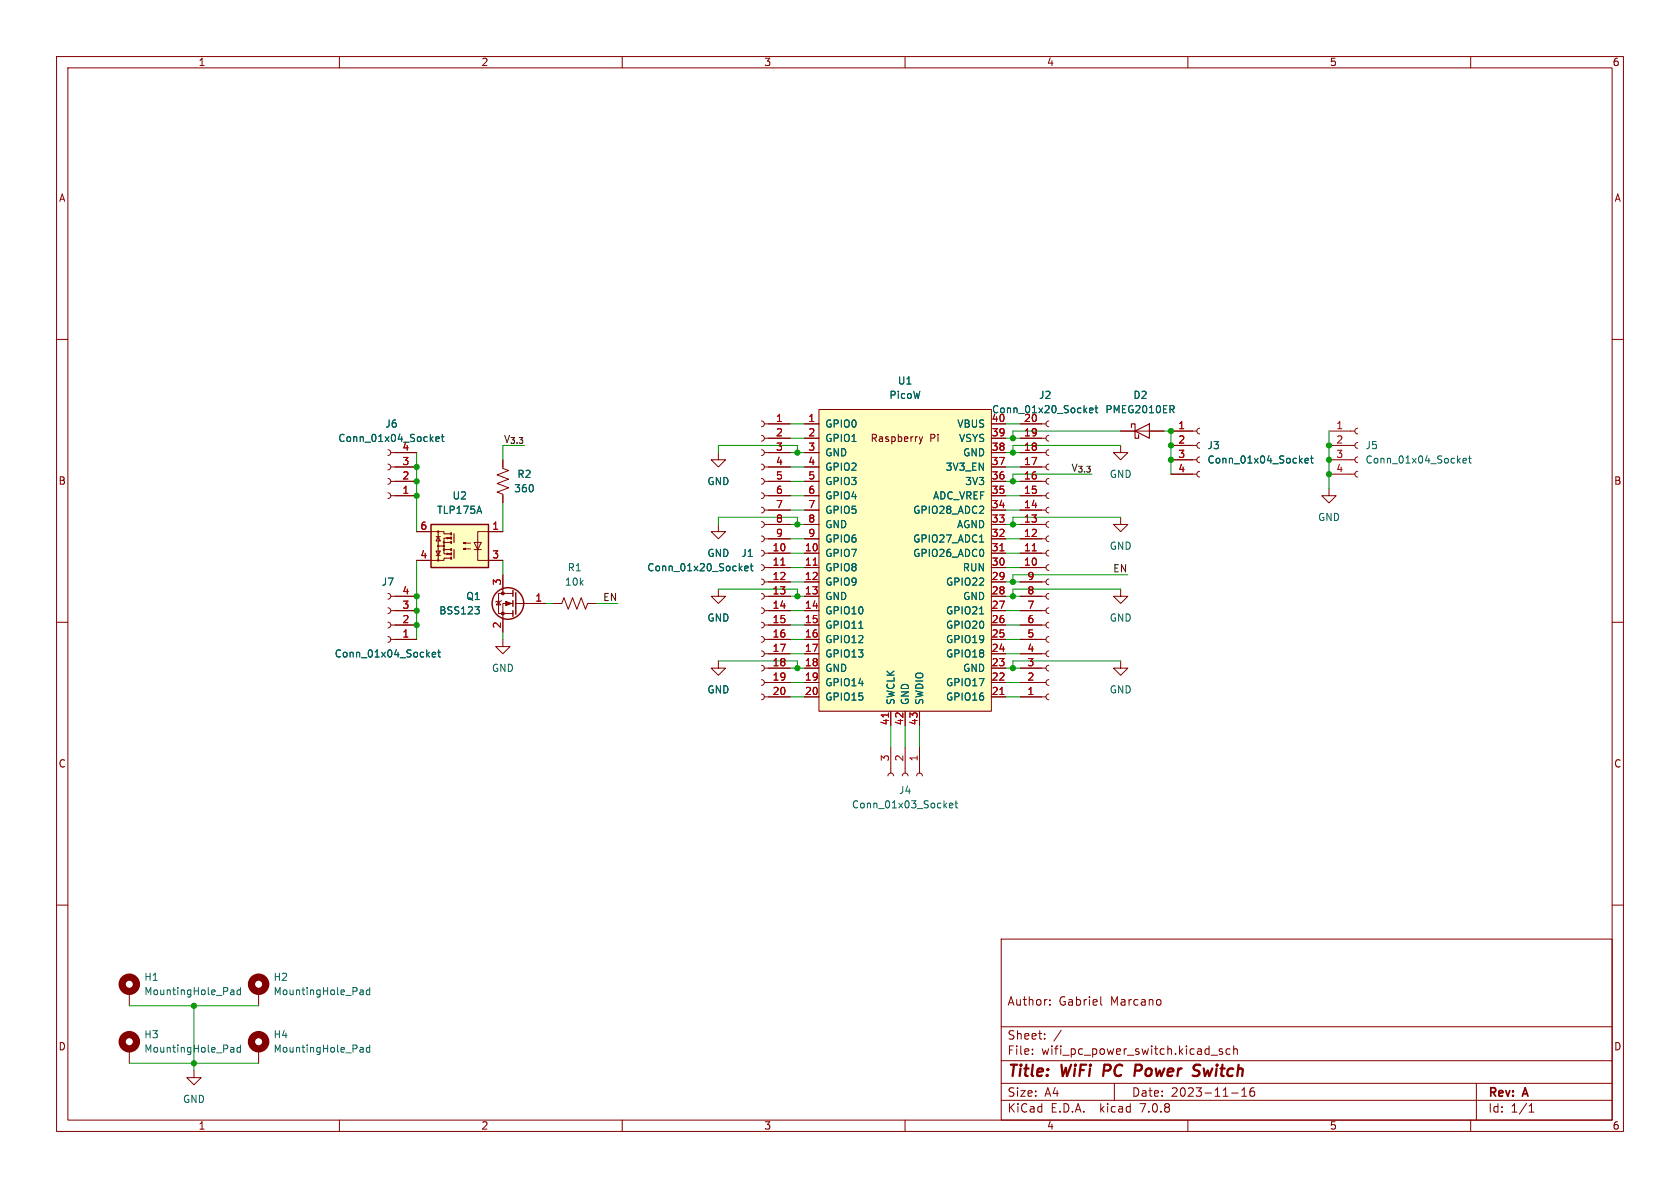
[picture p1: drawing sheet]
<svg xmlns="http://www.w3.org/2000/svg" width="297mm" height="210mm" viewBox="0 0 297 210" stroke-linecap="round" stroke-linejoin="round" font-family="sans-serif">
<g fill="none" stroke="#840000" stroke-width=".18">
<path d="M10 10h277v190h-277zM12 12h273v186h-273zM60 10v2M110 10v2M160 10v2M210 10v2M260 10v2M10 60h2M285 60h2M68.6 79.5l.3 .2 .2 .3-.2 .4-.3 .1M134.6 79.5l.4 .2 .1 .3-.1 .4-.4 .1M134.6 77l.4 .1 .1 .4-.1 .3-.4 .2"/>
<path d="M134.6 74.4l.4 .2 .1 .3-.1 .4-.4 .1M135.1 77.5h4.6M135.1 74.9h4.6M142.2 77.5h2.6M142.2 74.9h2.6M144.8 72.4h30.5v53.3h-30.5zM162.5 77.2l.3 .8M162.8 78l-.3 .5M163.1 77.2l-.3 .8M175.3 77.5h2.5M175.3 74.9h2.5M180.3 77.5h4.6"/>
<path d="M180.3 74.9h4.6M185.4 74.4l-.3 .2-.2 .3 .2 .4 .3 .1M185.4 77l-.3 .1-.2 .4 .2 .3 .3 .2M185.4 79.5l-.3 .1-.2 .4 .2 .4 .3 .1M198.1 78.7v1.3h1.3l-1.3 1.3-1.3-1.3h1.3M198.1 76.2h7.6M207 76.2h4.6M207 78.7h4.6M212.1 78.2l-.4 .2-.1 .3 .1 .4 .4 .1M212.1 75.7l-.4 .1-.1 .4 .1 .4 .4 .1M234.9 76.2h4.6M234.9 78.7h4.6"/>
<path d="M240 78.2l-.3 .2-.2 .3 .2 .4 .3 .1M240 75.7l-.3 .1-.2 .4 .2 .4 .3 .1M68.6 82l.3 .2 .2 .4-.2 .3-.3 .2M68.6 84.6l.3 .1 .2 .4-.2 .4-.3 .1M68.6 87.1l.3 .2 .2 .3-.2 .4-.3 .1M69.1 87.6h4.6M69.1 85.1h4.6M69.1 82.6h4.6M69.1 80h4.6M73.7 94h4.8v.4h1.1M77.1 97.4h.8l-.4 .8zM77.1 98.2h.8"/>
<path d="M77.1 94.9h.8M77.5 94.9l.4 .7h-.8zM77.5 96.5h1M77.5 94v5.1M78.5 97.2v.7h1.1M79 97.8l.5 .1-.5 .1zM79 95l.5 .1-.5 .2zM79.6 95.1h-1.1v.8M79.6 98.7h-1.1v.4h-4.8M79.6 95.9h-1.1v1.3h1.1M81.9 97l.4-.1v.3l-.4-.2h1.3M81.9 96l.4-.1v.2l-.4-.1h1.3"/>
<path d="M83.8 95.9h1.3l-.6 1.3zM83.8 97.2h1.3M88.9 81.3v1.5l1 .4-2 .7 2 .8-2 .8 2 .7-2 .8 1 .4v1.5M88.9 94h-4.4v5.1h4.4M127 80v1.3h1.3l-1.3 1.3-1.3-1.3h1.3M127 92.7v1.3h1.3l-1.3 1.3-1.3-1.3h1.3M134.6 99.8l.4 .2 .1 .3-.1 .4-.4 .1M134.6 97.3l.4 .1 .1 .4-.1 .4-.4 .1M134.6 94.7l.4 .2 .1 .4-.1 .3-.4 .2M134.6 92.2l.4 .2 .1 .3-.1 .4-.4 .1M134.6 89.7l.4 .1 .1 .4-.1 .3-.4 .2M134.6 87.1l.4 .2 .1 .3-.1 .4-.4 .1"/>
<path d="M134.6 84.6l.4 .1 .1 .4-.1 .4-.4 .1M134.6 82l.4 .2 .1 .4-.1 .3-.4 .2M135.1 97.8h4.6M135.1 95.3h4.6M135.1 92.7h4.6M135.1 90.2h4.6M135.1 87.6h4.6M135.1 85.1h4.6M135.1 82.6h4.6M135.1 80h4.6M142.2 97.8h2.6M142.2 95.3h2.6"/>
<path d="M142.2 92.7h2.6M142.2 90.2h2.6M142.2 87.6h2.6M142.2 85.1h2.6M142.2 82.6h2.6M142.2 80h2.6M175.3 97.8h2.5M175.3 95.3h2.5M175.3 92.7h2.5M175.3 90.2h2.5M175.3 87.6h2.5M175.3 85.1h2.5"/>
<path d="M175.3 82.6h2.5M175.3 80h2.5M180.3 97.8h4.6M180.3 95.3h4.6M180.3 92.7h4.6M180.3 90.2h4.6M180.3 87.6h4.6M180.3 85.1h4.6M180.3 82.6h4.6M180.3 80h4.6M185.4 82l-.3 .2-.2 .3 .2 .4 .3 .2M185.4 84.6l-.3 .1-.2 .4 .2 .3 .3 .2"/>
<path d="M185.4 87.1l-.3 .2-.2 .3 .2 .4 .3 .1M185.4 89.7l-.3 .1-.2 .4 .2 .3 .3 .2M185.4 92.2l-.3 .1-.2 .4 .2 .4 .3 .1M185.4 94.7l-.3 .2-.2 .3 .2 .4 .3 .2M185.4 97.3l-.3 .1-.2 .4 .2 .3 .3 .2M185.4 99.8l-.3 .2-.2 .3 .2 .4 .3 .1M198.1 91.4v1.3h1.3l-1.3 1.3-1.3-1.3h1.3M207 83.8h4.6M207 81.3h4.6M212.1 83.3l-.4 .1-.1 .4 .1 .4 .4 .1M212.1 80.8l-.4 .1-.1 .4 .1 .3 .4 .2M234.9 86.4v1.2h1.3l-1.3 1.3-1.2-1.3h1.2"/>
<path d="M234.9 83.8h4.6M234.9 81.3h4.6M240 83.3l-.3 .1-.2 .4 .2 .4 .3 .1M240 80.8l-.3 .1-.2 .4 .2 .3 .3 .2M10 110h2M68.6 104.9l.3 .2 .2 .3-.2 .4-.3 .1M68.6 107.4l.3 .2 .2 .4-.2 .3-.3 .2M68.6 110l.3 .1 .2 .4-.2 .4-.3 .1M68.6 112.5l.3 .2 .2 .3-.2 .4-.3 .1M69.1 113h4.6M69.1 110.5h4.6M69.1 108h4.6"/>
<path d="M69.1 105.4h4.6M88.1 106.3l.4 .6h-.7zM88.6 106.2l-.1 .1h-.7l-.2 .1M88.9 113v1.3h1.3l-1.3 1.3-1.3-1.3h1.3M88.9 101.6v3.3M90.7 106.7h-1.8v5.1M90.7 104.9h-2.6v3.6h2.6M91.2 106.7h5.3M97.8 106.7h1.5l.4-1 .8 2 .7-2 .8 2 .7-2 .8 2 .4-1h1.5M127 104.1v1.3h1.3l-1.3 1.3-1.3-1.3h1.3M127 116.8v1.3h1.3l-1.3 1.3-1.3-1.3h1.3M134.6 117.6l.4 .2 .1 .3-.1 .4-.4 .1"/>
<path d="M134.6 115.1l.4 .1 .1 .4-.1 .3-.4 .2M134.6 112.5l.4 .2 .1 .3-.1 .4-.4 .1M134.6 110l.4 .1 .1 .4-.1 .4-.4 .1M134.6 107.4l.4 .2 .1 .4-.1 .3-.4 .2M134.6 104.9l.4 .2 .1 .3-.1 .4-.4 .1M134.6 102.4l.4 .1 .1 .4-.1 .3-.4 .2M135.1 118.1h4.6M135.1 115.6h4.6M135.1 113h4.6M135.1 110.5h4.6M135.1 108h4.6M135.1 105.4h4.6"/>
<path d="M135.1 102.9h4.6M135.1 100.3h4.6M142.2 118.1h2.6M142.2 115.6h2.6M142.2 113h2.6M142.2 110.5h2.6M142.2 108h2.6M142.2 105.4h2.6M142.2 102.9h2.6M142.2 100.3h2.6M175.3 118.1h2.5M175.3 115.6h2.5"/>
<path d="M175.3 113h2.5M175.3 110.5h2.5M175.3 108h2.5M175.3 105.4h2.5M175.3 102.9h2.5M175.3 100.3h2.5M180.3 118.1h4.6M180.3 115.6h4.6M180.3 113h4.6M180.3 110.5h4.6M180.3 108h4.6M180.3 105.4h4.6"/>
<path d="M180.3 102.9h4.6M180.3 100.3h4.6M185.4 102.4l-.3 .1-.2 .4 .2 .3 .3 .2M185.4 104.9l-.3 .1-.2 .4 .2 .4 .3 .1M185.4 107.4l-.3 .2-.2 .3 .2 .4 .3 .2M185.4 110l-.3 .1-.2 .4 .2 .3 .3 .2M185.4 112.5l-.3 .2-.2 .3 .2 .4 .3 .1M185.4 115.1l-.3 .1-.2 .4 .2 .3 .3 .2M185.4 117.6l-.3 .1-.2 .4 .2 .4 .3 .1M198.1 104.1v1.3h1.3l-1.3 1.3-1.3-1.3h1.3M198.1 116.8v1.3h1.3l-1.3 1.3-1.3-1.3h1.3M285 110h2"/>
<path d="M134.6 122.7l.4 .1 .1 .4-.1 .4-.4 .1M134.6 120.1l.4 .2 .1 .4-.1 .3-.4 .2M135.1 123.2h4.6M135.1 120.7h4.6M142.2 123.2h2.6M142.2 120.7h2.6M157 137.2l.1-.4 .4-.1 .4 .1 .1 .4M157.5 125.7v2.6M157.5 132.1v4.6M159.5 137.2l.2-.4 .3-.1 .4 .1 .1 .4M160 125.7v2.6M160 132.1v4.6"/>
<path d="M162.1 137.2l.1-.4 .4-.1 .3 .1 .2 .4M162.6 125.7v2.6M162.6 132.1v4.6M175.3 123.2h2.5M175.3 120.7h2.5M180.3 123.2h4.6M180.3 120.7h4.6M185.4 120.1l-.3 .2-.2 .3 .2 .4 .3 .2M185.4 122.7l-.3 .1-.2 .4 .2 .3 .3 .2M10 160h2M285 160h2M22.9 175.3v2.5"/>
<path d="M45.7 175.3v2.5M177 166h108v32h-108zM185.6 177.6v.1M185.6 176.8v.1M194.6 176.2v1.3l.2 .2M205.1 176.8l.1 .2v.4l-.1 .2M22.9 185.4v2.6M34.3 189.2v1.3h1.3l-1.3 1.3-1.3-1.3h1.3M45.7 185.4v2.6M60 198v2M110 198v2M160 198v2"/>
<path d="M177 194.5h108M177 191.5h108M177 187.5h108M177 181.5h108M182.5 186.3v.1M182.5 185.5v.1M184.7 183.6v.1M184.7 182.8v.1M187.6 182.1l-1.3 2M197 191.5v3M210 198v2M214.1 186.5h1.1"/>
<path d="M216.1 185.5l-.4-.1-.2 .2 .1 .2 .5 .2v.3h-.6M217.5 185.5l-.5-.1-.3 .3v.4l.2 .2h.6M217.7 193.2h1.2M218.1 185.5l.2-.1 .4 .1v.9M218.1 184.9v1.5M219.5 193.8h.9M219.5 192.7l.5-.4v1.5M221.7 192.3a.59 .59 0 0 0-.7 .6v.6l.1 .2 .4 .1 .2-.1 .1-.5-.1-.3h-.5l-.2 .3M260 198v2M261 191.5v6.5M270.3 196.6h.9M270.3 195.5l.4-.4v1.5"/>
<circle cx="77.5" cy="96.5" r=".13"/>
<circle cx="77.5" cy="94" r=".13"/>
<circle cx="77.5" cy="99.1" r=".13"/>
<circle cx="78.5" cy="96.5" r=".13"/>
<circle cx="78.5" cy="97.2" r=".13"/>
<circle cx="78.5" cy="95.9" r=".13"/>
</g>
<path d="M195.3 188.2l-.3 2M200.8 188.2h.8M201.6 189.2l-.9 .1M211.5 188.2l.7 .1M211.7 189.3a.46 .46 0 0 1 .3 .4 .46 .46 0 0 1-.2 .4" fill="none" stroke="#840000" stroke-width=".4"/>
<g fill="none" stroke="#840000" stroke-width="1.3">
<circle cx="22.9" cy="174" r="1.27"/>
<circle cx="45.7" cy="174" r="1.27"/>
<circle cx="22.9" cy="184.1" r="1.27"/>
<circle cx="45.7" cy="184.1" r="1.27"/>
</g>
<g fill="none" stroke="#006464" stroke-width=".18">
<path d="M77 77.6l.7-.1-.1-.2-.4-.1-.2 .2 .1 .6h.5M78 77.2h.5M78.2 76.8v1.1l.3 .1M192.6 72.5l.6-.1v-.2l-.4-.1-.2 .2 .1 .6h.5M193.6 72.1h.5M193.8 71.7v1.1l.3 .2M207.1 72.4l.5 .6M207.4 71.8l.2 .1-.2 .4M132.8 99.6v1.1l.3 .2M173.2 95.8h.7M230.7 81.4l.6-.1v-.2l-.4-.1-.2 .2 .1 .6h.5M231.7 81h.5"/>
<path d="M231.9 80.6v1.1l.3 .2M258.6 81.4l.7-.1-.1-.2-.4-.1-.2 .2 .1 .6h.5M259.6 81h.5M259.8 80.6v1.1l.3 .2M76.4 115.7l.6-.1v-.2l-.4-.1-.2 .2 .1 .6h.5M77.4 115.3h.5M77.6 114.9v1.1l.3 .1M84 107.3h.7l-.4 .4M84.5 107.7l.2 .3v.3l-.2 .2M131.7 100.5l.6-.1-.1-.3h-.4l-.1 .1v.6h.5M132.6 100.1h.5M151.8 111.1h.7"/>
<path d="M173.2 108.5h.7M167.9 142.4l.6-.1-.1-.3h-.4l-.1 .2v.6h.5M168.8 142h.5M169 141.5v1.1l.3 .2M40.9 175l.4 .1 .1 .7M41.4 175.8h-.5M41.4 175.3l-.5 .1M42.5 175.1l-.4-.1-.2 .2 .1 .6h.5M42.5 174.6v1.2M63.8 175l.4 .1v.7M64.2 175.8h-.4M64.2 175.3l-.4 .1"/>
<path d="M65.4 175.1l-.4-.1-.2 .2 .1 .6h.5M65.4 174.6v1.2M40.9 185.2h.4l.1 .8M41.4 185.9l-.5 .1M41.4 185.5h-.5M42.5 184.7v1.3M42.5 185.2h-.4l-.2 .2 .1 .5h.5M63.8 185.2h.4v.8M64.2 185.9l-.4 .1M64.2 185.5h-.4M65.4 184.7v1.3M65.4 185.2h-.4l-.2 .2 .1 .5h.5"/>
</g>
<g fill="#ffffc2" stroke="#ffffc2" stroke-width=".18">
<path d="M76.2 92.7h10.2v7.6h-10.2z"/>
<path d="M144.8 72.4h30.5v53.3h-30.5z"/>
</g>
<g fill="none" stroke="#840000" stroke-width=".25">
<path d="M76.2 92.7h10.2v7.6h-10.2zM90.7 104.4v1M90.7 106.2v1M90.7 108v1M91.2 104.8v3.8"/>
<circle cx="89.8" cy="106.7" r="2.79"/>
</g>
<path d="M200 75.6v-.7h.7v2.6h.6v-.7M200.7 76.2l2.5-1.3v2.6zM80.3 94.4v1.5M80.3 97.2v1.5" fill="none" stroke="#840000" stroke-width=".2"/>
<path d="M79.8 98.6v.2M79.8 97.8v.2M79.8 95.8v.2M79.8 95v.3M79.8 94.2v.3M79.8 97v.3" fill="none" stroke="#840000" stroke-width=".36"/>
<path d="M138 99.9h.8M143.8 99.9h.7M176.8 97.4h.7M182.5 97.4h.7M157.1 126v.8M176.8 122.8h.7" fill="none" stroke="#a90000" stroke-width=".18"/>
<g fill="#840000" stroke="#840000" stroke-width=".18">
<path d="M89.4 106.3l1 .4-1 .4z"/>
<circle cx="88.9" cy="108.5" r=".25"/>
<circle cx="88.9" cy="104.9" r=".25"/>
</g>
<g fill="none" stroke="#009600" stroke-width=".18">
<path d="M92.7 78.7h-3.8v2.6M139.7 77.5h2.5M139.7 74.9h2.5M177.8 77.5h2.5M177.8 74.9h2.5M198.1 76.2h-19v1.3M198.1 78.7h-19v1.3M205.7 76.2h1.3v7.6M234.9 76.2v10.2M73.7 80v14M73.7 99.1v13.9M88.9 88.9v5.1"/>
<path d="M88.9 99.1v2.5M127 80v-1.3h14v1.3M127 92.7v-1.3h14v1.3M139.7 92.7h2.5M139.7 90.2h2.5M139.7 87.6h2.5M139.7 82.6h2.5M139.7 80h2.5M139.7 85.1h2.5M139.7 97.8h2.5M139.7 95.3h2.5M177.8 92.7h2.5"/>
<path d="M177.8 90.2h2.5M177.8 87.6h2.5M177.8 82.6h2.5M177.8 80h2.5M177.8 85.1h2.5M177.8 97.8h2.5M177.8 95.3h2.5M193 83.8h-13.9v1.3M198.1 91.4h-19v1.3M88.9 111.8v1.2M96.5 106.7h1.3M105.4 106.7h3.8"/>
<path d="M127 104.1h14v1.3M127 116.8h14v1.3M139.7 102.9h2.5M139.7 105.4h2.5M139.7 115.6h2.5M139.7 110.5h2.5M139.7 113h2.5M139.7 100.3h2.5M139.7 108h2.5M139.7 118.1h2.5M177.8 102.9h2.5M177.8 105.4h2.5"/>
<path d="M177.8 115.6h2.5M177.8 110.5h2.5M177.8 113h2.5M177.8 100.3h2.5M177.8 108h2.5M177.8 118.1h2.5M198.1 104.1h-19v1.3M198.1 116.8h-19v1.3M199.4 101.6h-20.3v1.3M139.7 123.2h2.5M139.7 120.7h2.5M157.5 128.3v3.8"/>
<path d="M160 128.3v3.8M162.6 128.3v3.8M177.8 123.2h2.5M177.8 120.7h2.5M22.9 177.8h22.8M34.3 177.8v11.4M22.9 188h22.8"/>
</g>
<g fill="#009600" stroke="#009600" stroke-width=".18">
<circle cx="141" cy="92.7" r=".46"/>
<circle cx="141" cy="80" r=".46"/>
<circle cx="141" cy="105.4" r=".46"/>
<circle cx="179.1" cy="85.1" r=".46"/>
<circle cx="179.1" cy="80" r=".46"/>
<circle cx="179.1" cy="118.1" r=".46"/>
<circle cx="141" cy="118.1" r=".46"/>
<circle cx="179.1" cy="77.5" r=".46"/>
<circle cx="179.1" cy="105.4" r=".46"/>
<circle cx="179.1" cy="102.9" r=".46"/>
<circle cx="179.1" cy="92.7" r=".46"/>
<circle cx="34.3" cy="177.8" r=".46"/>
<circle cx="73.7" cy="110.5" r=".46"/>
<circle cx="73.7" cy="87.6" r=".46"/>
<circle cx="73.7" cy="85.1" r=".46"/>
<circle cx="73.7" cy="82.6" r=".46"/>
<circle cx="73.7" cy="108" r=".46"/>
<circle cx="73.7" cy="105.4" r=".46"/>
<circle cx="34.3" cy="188" r=".46"/>
<circle cx="207" cy="76.2" r=".46"/>
<circle cx="207" cy="78.7" r=".46"/>
<circle cx="207" cy="81.3" r=".46"/>
<circle cx="234.9" cy="78.7" r=".46"/>
<circle cx="234.9" cy="83.8" r=".46"/>
<circle cx="234.9" cy="81.3" r=".46"/>
</g>
<g font-size="2.8" fill="#840000">
<text x="178" y="190.9">Title:</text>
<text x="187.7" y="190.9">WiFi</text>
<text x="195.9" y="190.9">PC</text>
<text x="202.2" y="190.9">Power</text>
<text x="213.4" y="190.9">Switch</text>
</g>
<g font-size="2.1" fill="#840000">
<text x="178" y="178">Author:</text>
<text x="187.2" y="178">Gabriel</text>
<text x="196.4" y="178">Marcano</text>
<text x="178" y="184">Sheet:</text>
<text x="178" y="186.7">File:</text>
<text x="184.1" y="186.7">wifi_pc_power_switch.kicad_sch</text>
<text x="178" y="196.9">KiCad</text>
<text x="178" y="194.1">Size:</text>
<text x="184.7" y="194.1">A4</text>
<text x="185.7" y="196.9">E.D.A.</text>
<text x="194.6" y="196.9">kicad</text>
<text x="200" y="194.1">Date:</text>
<text x="201.8" y="196.9">7.0.8</text>
<text x="207" y="194.1">2023-11-16</text>
<text x="263" y="194.3">Rev:</text>
<text x="263" y="196.9">Id:</text>
<text x="267.1" y="196.9">1/1</text>
<text x="269.4" y="194.3">A</text>
</g>
<g font-size="1.8" fill="#840000">
<text x="35" y="11.9">1</text>
<text x="85" y="11.9">2</text>
<text x="135" y="11.9">3</text>
<text x="185" y="11.9">4</text>
<text x="235" y="11.9">5</text>
<text x="285" y="11.9">6</text>
<text x="10.3" y="35.9">A</text>
<text x="285.3" y="35.9">A</text>
<text x="153.8" y="78.3">Raspberry</text>
<text x="164.4" y="78.3">Pi</text>
<text x="10.3" y="85.9">B</text>
<text x="285.3" y="85.9">B</text>
<text x="10.3" y="135.9">C</text>
<text x="285.3" y="135.9">C</text>
<text x="10.3" y="185.9">D</text>
<text x="285.3" y="185.9">D</text>
<text x="35" y="199.9">1</text>
<text x="85" y="199.9">2</text>
<text x="135" y="199.9">3</text>
<text x="185" y="199.9">4</text>
<text x="235" y="199.9">5</text>
<text x="285" y="199.9">6</text>
</g>
<g font-size="1.8" fill="#006464">
<text x="157.1" y="70.7">PicoW</text>
<text x="158.6" y="68.2">U1</text>
<text x="183.6" y="70.7">J2</text>
<text x="200.3" y="70.7">D2</text>
<text x="68" y="75.8">J6</text>
<text x="145.8" y="75.8">GPIO0</text>
<text x="169.1" y="75.8">VBUS</text>
<text x="175.2" y="74.7">40</text>
<text x="175.3" y="73.3">Conn_01x20_Socket</text>
<text x="195.3" y="73.3">PMEG2010ER</text>
<text x="59.7" y="78.3">Conn_01x04_Socket</text>
<text x="145.8" y="78.3">GPIO1</text>
<text x="145.8" y="80.9">GND</text>
<text x="145.8" y="83.4">GPIO2</text>
<text x="167.1" y="83.4">3V3_EN</text>
<text x="169.4" y="78.3">VSYS</text>
<text x="170.2" y="80.9">GND</text>
<text x="213.4" y="79.6">J3</text>
<text x="213.4" y="82.1">Conn_01x04_Socket</text>
<text x="241.3" y="79.6">J5</text>
<text x="241.3" y="82.1">Conn_01x04_Socket</text>
<text x="79.9" y="88.5">U2</text>
<text x="90.8" y="87.2">360</text>
<text x="91.4" y="84.7">R2</text>
<text x="125" y="86">GND</text>
<text x="145.8" y="86">GPIO3</text>
<text x="145.8" y="88.5">GPIO4</text>
<text x="164.8" y="88.5">ADC_VREF</text>
<text x="170.5" y="86">3V3</text>
<text x="196.1" y="84.7">GND</text>
<text x="77.2" y="91">TLP175A</text>
<text x="145.8" y="91">GPIO5</text>
<text x="145.8" y="93.6">GND</text>
<text x="161.3" y="91">GPIO28_ADC2</text>
<text x="169.1" y="93.6">AGND</text>
<text x="232.9" y="92.3">GND</text>
<text x="100.3" y="101.2">R1</text>
<text x="114.3" y="101.2">Conn_01x20_Socket</text>
<text x="125" y="98.7">GND</text>
<text x="131" y="98.7">J1</text>
<text x="145.8" y="98.7">GPIO7</text>
<text x="145.8" y="101.2">GPIO8</text>
<text x="145.8" y="96.1">GPIO6</text>
<text x="161.3" y="98.7">GPIO26_ADC0</text>
<text x="161.3" y="96.1">GPIO27_ADC1</text>
<text x="170.1" y="101.2">RUN</text>
<text x="196.1" y="97.4">GND</text>
<text x="67.4" y="103.7">J7</text>
<text x="82.3" y="106.3">Q1</text>
<text x="99.8" y="103.7">10k</text>
<text x="145.8" y="103.7">GPIO9</text>
<text x="145.8" y="106.3">GND</text>
<text x="167.1" y="103.7">GPIO22</text>
<text x="170.2" y="106.3">GND</text>
<text x="77.6" y="108.8">BSS123</text>
<text x="125" y="110.1">GND</text>
<text x="145.8" y="108.8">GPIO10</text>
<text x="145.8" y="111.4">GPIO11</text>
<text x="145.8" y="113.9">GPIO12</text>
<text x="167.1" y="113.9">GPIO19</text>
<text x="167.1" y="111.4">GPIO20</text>
<text x="167.1" y="108.8">GPIO21</text>
<text x="196.1" y="110.1">GND</text>
<text x="59.1" y="116.4">Conn_01x04_Socket</text>
<text x="86.9" y="119">GND</text>
<text x="145.8" y="116.4">GPIO13</text>
<text x="145.8" y="119">GND</text>
<text x="167.1" y="116.4">GPIO18</text>
<text x="170.2" y="119">GND</text>
<text x="125" y="122.8">GND</text>
<text x="145.8" y="121.5">GPIO14</text>
<text x="145.8" y="124.1">GPIO15</text>
<text x="158.3" y="124.7" transform="rotate(-90 158.3 124.7)">SWCLK</text>
<text x="160.9" y="124.7" transform="rotate(-90 160.9 124.7)">GND</text>
<text x="163.4" y="124.7" transform="rotate(-90 163.4 124.7)">SWDIO</text>
<text x="167.1" y="124.1">GPIO16</text>
<text x="167.1" y="121.5">GPIO17</text>
<text x="196.1" y="122.8">GND</text>
<text x="150.5" y="143.1">Conn_01x03_Socket</text>
<text x="158.8" y="140.6">J4</text>
<text x="25.4" y="173.6">H1</text>
<text x="48.3" y="173.6">H2</text>
<text x="25.4" y="176.1">MountingHole_Pad</text>
<text x="48.3" y="176.1">MountingHole_Pad</text>
<text x="25.4" y="183.7">H3</text>
<text x="48.3" y="183.7">H4</text>
<text x="25.4" y="186.3">MountingHole_Pad</text>
<text x="48.3" y="186.3">MountingHole_Pad</text>
<text x="32.3" y="195.2">GND</text>
</g>
<g font-size="1.8" fill="#a90000">
<text x="137.1" y="74.7">1</text>
<text x="137.1" y="77.2">2</text>
<text x="142.8" y="74.7">1</text>
<text x="142.8" y="77.2">2</text>
<text x="175.2" y="77.2">39</text>
<text x="180.9" y="77.2">19</text>
<text x="180.9" y="74.7">20</text>
<text x="208.2" y="75.9">1</text>
<text x="236.1" y="75.9">1</text>
<text x="71" y="82.3">3</text>
<text x="71" y="79.8">4</text>
<text x="137.1" y="79.8">3</text>
<text x="137.1" y="82.3">4</text>
<text x="142.8" y="79.8">3</text>
<text x="142.8" y="82.3">4</text>
<text x="175.2" y="82.3">37</text>
<text x="175.2" y="79.8">38</text>
<text x="180.9" y="82.3">17</text>
<text x="180.9" y="79.8">18</text>
<text x="208.2" y="78.5">2</text>
<text x="208.2" y="81">3</text>
<text x="208.2" y="83.6">4</text>
<text x="236.1" y="78.5">2</text>
<text x="236.1" y="81">3</text>
<text x="236.1" y="83.6">4</text>
<text x="71" y="87.4">1</text>
<text x="71" y="84.8">2</text>
<text x="137.1" y="84.8">5</text>
<text x="137.1" y="87.4">6</text>
<text x="137.1" y="89.9">7</text>
<text x="142.8" y="84.8">5</text>
<text x="142.8" y="87.4">6</text>
<text x="142.8" y="89.9">7</text>
<text x="175.2" y="89.9">34</text>
<text x="175.2" y="87.4">35</text>
<text x="175.2" y="84.8">36</text>
<text x="180.9" y="89.9">14</text>
<text x="180.9" y="87.4">15</text>
<text x="180.9" y="84.8">16</text>
<text x="74.2" y="93.7">6</text>
<text x="86.9" y="93.7">1</text>
<text x="137.1" y="92.5">8</text>
<text x="137.1" y="95">9</text>
<text x="142.8" y="92.5">8</text>
<text x="142.8" y="95">9</text>
<text x="175.2" y="95">32</text>
<text x="175.2" y="92.5">33</text>
<text x="180.9" y="95">12</text>
<text x="180.9" y="92.5">13</text>
<text x="74.2" y="98.8">4</text>
<text x="86.9" y="98.8">3</text>
<text x="136.5" y="97.5">10</text>
<text x="136.5" y="100.1">11</text>
<text x="142.2" y="97.5">10</text>
<text x="142.2" y="100.1">11</text>
<text x="175.2" y="100.1">30</text>
<text x="175.2" y="97.5">31</text>
<text x="180.9" y="100.1">10</text>
<text x="180.9" y="97.5">11</text>
<text x="71" y="107.7">3</text>
<text x="71" y="105.2">4</text>
<text x="88.6" y="103.6" transform="rotate(-90 88.6 103.6)">3</text>
<text x="94.5" y="106.4">1</text>
<text x="136.5" y="102.6">12</text>
<text x="136.5" y="105.2">13</text>
<text x="136.5" y="107.7">14</text>
<text x="142.2" y="102.6">12</text>
<text x="142.2" y="105.2">13</text>
<text x="142.2" y="107.7">14</text>
<text x="175.2" y="107.7">27</text>
<text x="175.2" y="105.2">28</text>
<text x="175.2" y="102.6">29</text>
<text x="181.5" y="107.7">7</text>
<text x="181.5" y="105.2">8</text>
<text x="181.5" y="102.6">9</text>
<text x="71" y="112.8">1</text>
<text x="71" y="110.2">2</text>
<text x="88.6" y="111.2" transform="rotate(-90 88.6 111.2)">2</text>
<text x="136.5" y="110.2">15</text>
<text x="136.5" y="112.8">16</text>
<text x="142.2" y="110.2">15</text>
<text x="142.2" y="112.8">16</text>
<text x="175.2" y="112.8">25</text>
<text x="175.2" y="110.2">26</text>
<text x="181.5" y="112.8">5</text>
<text x="181.5" y="110.2">6</text>
<text x="136.5" y="115.3">17</text>
<text x="136.5" y="117.9">18</text>
<text x="142.2" y="115.3">17</text>
<text x="142.2" y="117.9">18</text>
<text x="175.2" y="117.9">23</text>
<text x="175.2" y="115.3">24</text>
<text x="181.5" y="117.9">3</text>
<text x="181.5" y="115.3">4</text>
<text x="136.5" y="120.4">19</text>
<text x="136.5" y="122.9">20</text>
<text x="142.2" y="120.4">19</text>
<text x="142.2" y="122.9">20</text>
<text x="175.2" y="122.9">21</text>
<text x="175.2" y="120.4">22</text>
<text x="181.5" y="122.9">1</text>
<text x="181.5" y="120.4">2</text>
<text x="157.2" y="128.3" transform="rotate(-90 157.2 128.3)">41</text>
<text x="159.8" y="128.3" transform="rotate(-90 159.8 128.3)">42</text>
<text x="162.3" y="128.3" transform="rotate(-90 162.3 128.3)">43</text>
<text x="157.2" y="134.7" transform="rotate(-90 157.2 134.7)">3</text>
<text x="159.8" y="134.7" transform="rotate(-90 159.8 134.7)">2</text>
<text x="162.3" y="134.7" transform="rotate(-90 162.3 134.7)">1</text>
</g>
<g font-size="1.8" fill="#0f0f0f">
<text x="88.9" y="78.4">V_{3.3}</text>
<text x="189.3" y="83.5">V_{3.3}</text>
<text x="196.7" y="101.3">EN</text>
<text x="106.5" y="106.3">EN</text>
</g>
</svg>
